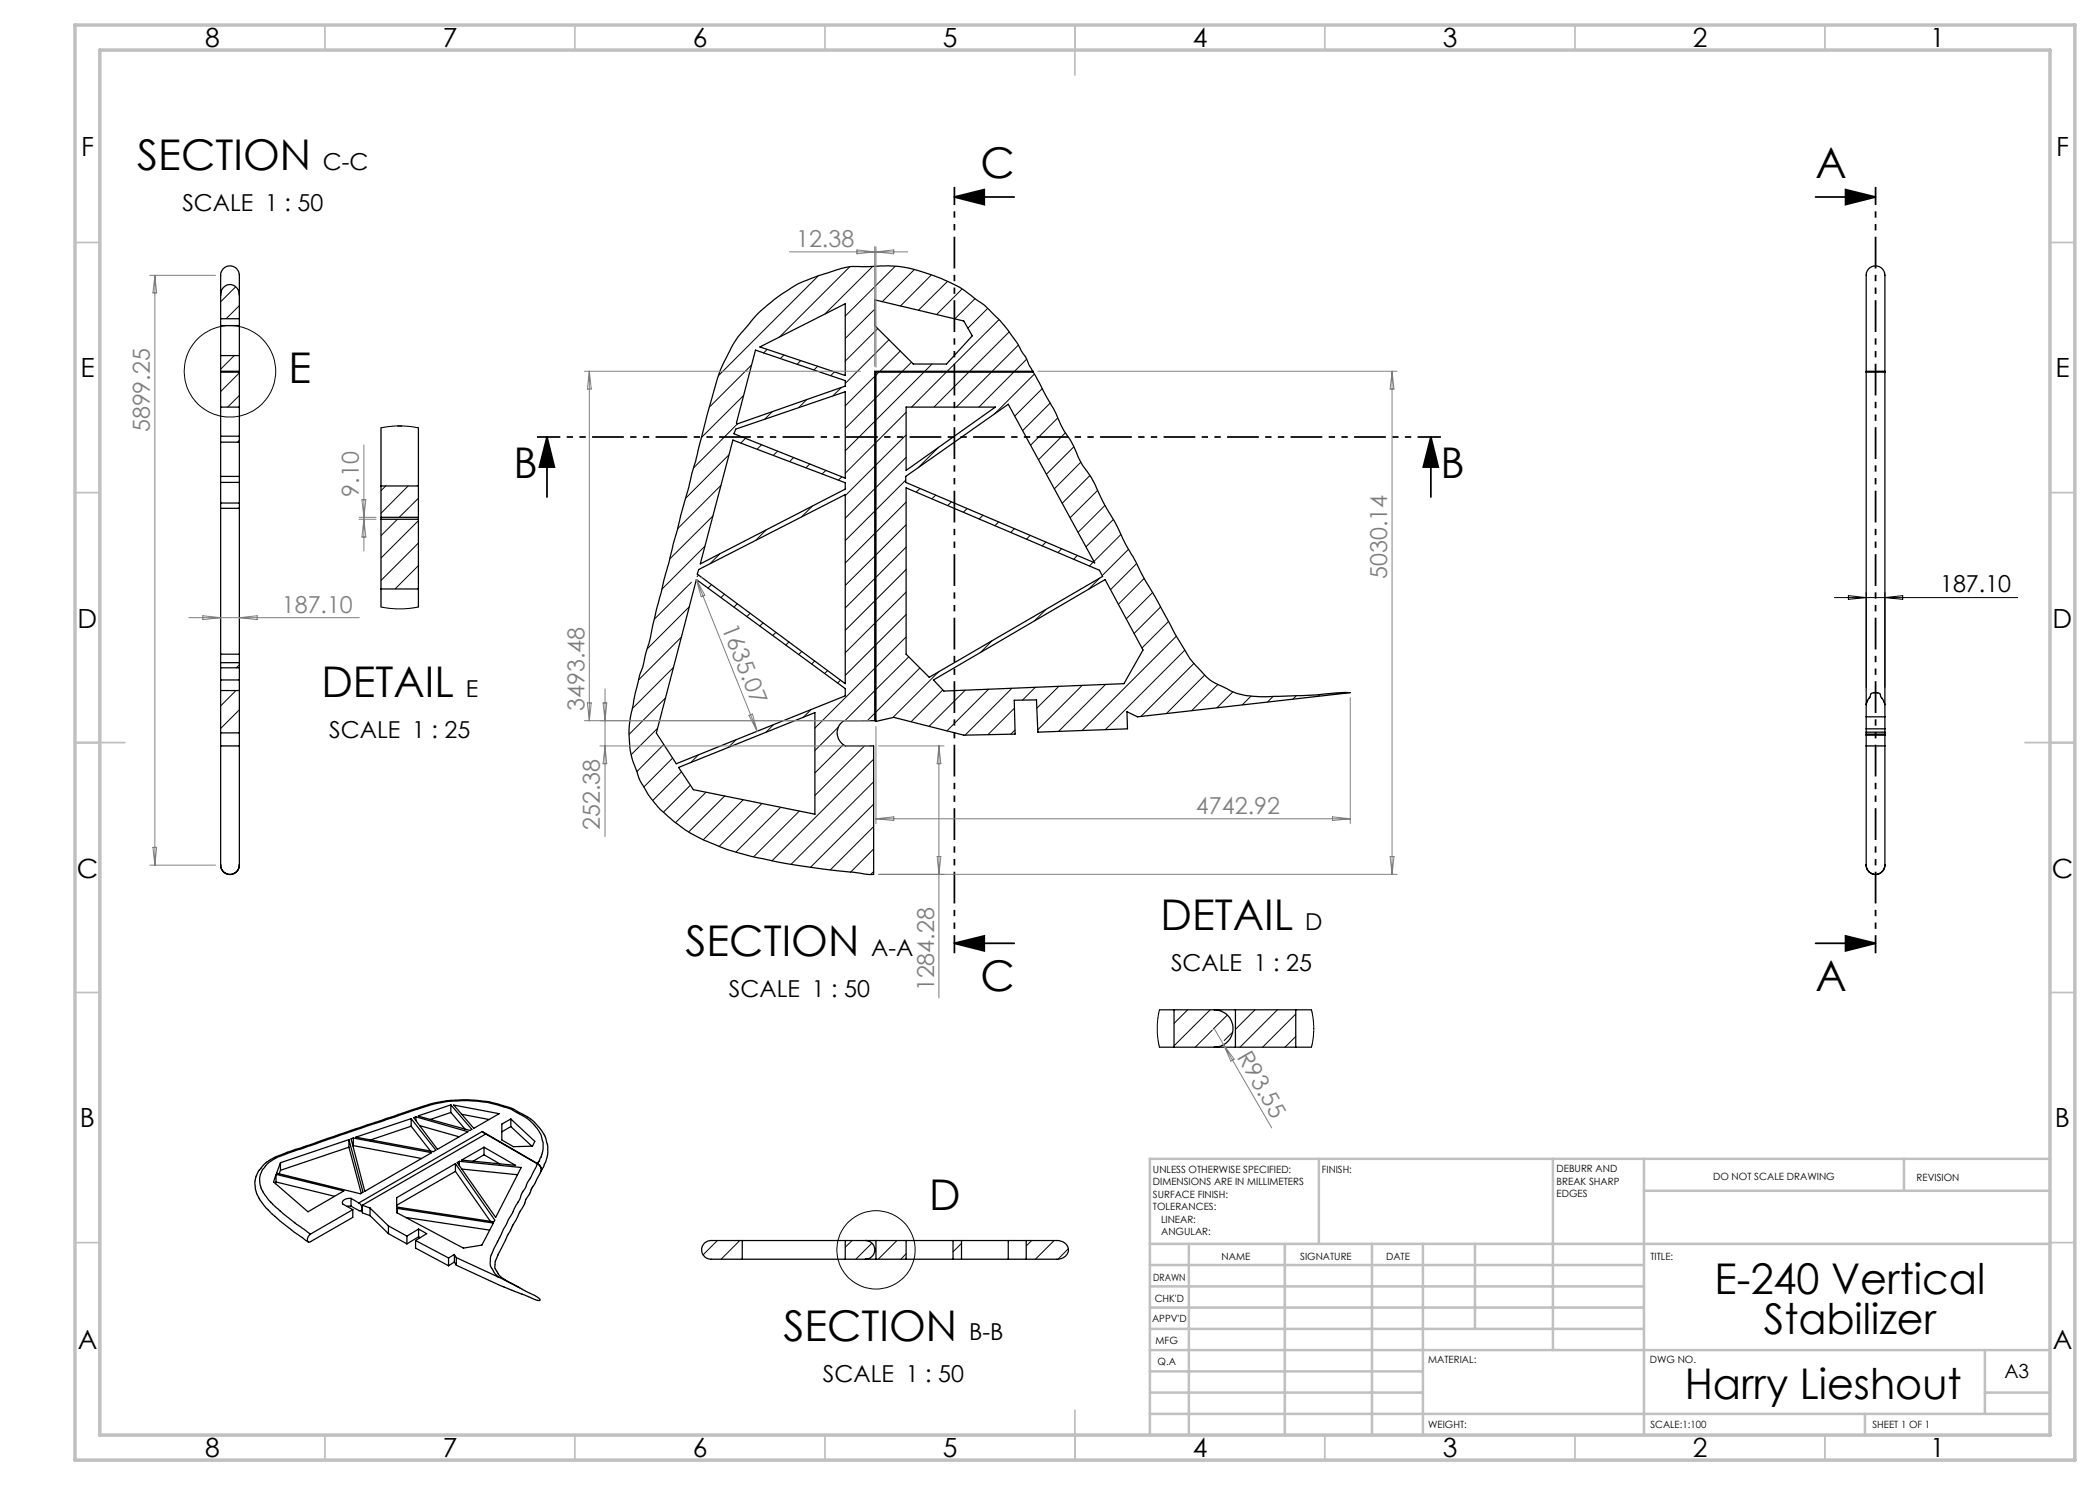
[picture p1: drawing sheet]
<svg xmlns="http://www.w3.org/2000/svg" width="420mm" height="297mm" viewBox="0 0 420 297" stroke-linecap="round" stroke-linejoin="round" font-family="sans-serif">
<g fill="none" stroke="#000" stroke-width=".25">
<path d="M44.1 59v-4a1.91 1.91 0 0 1 2.2-1.8 1.91 1.91 0 0 1 1.6 2.4v3.4M44.1 59a1.88 1.88 0 0 1 1.9-2.1 1.88 1.88 0 0 1 1.9 2.1M44.1 59v87.6M47.9 59v87.6M174.9 60l17.9 4.2 1.7 3-5.2 5.6h-6.6l-7.8-7.7zM44.1 74.4h3.8M44.1 74.3h3.8M44.1 63.7h3.8M44.1 71.1h3.8M44.1 65.1h3.8M151.1 70l18 6.1v1.1l-21.6 7.6-.2-.2zM151.2 63.1a35.4 35.4 0 0 1 9.4-6.8 57.1 57.1 0 0 1 9.8-3h2.5a30.7 30.7 0 0 1 20.9 5.5l.4 .3a34.1 34.1 0 0 1 10.6 11.9l1.8 3.3h-31.7v69.8h-6.2a2.92 2.92 0 0 0 .4 5.1h5.6v25.7h-.9l-1.5-.2a155.3 155.3 0 0 1-23.2-3.7 41.4 41.4 0 0 1-13-5.7 23.1 23.1 0 0 1-8.5-10.3 19.4 19.4 0 0 1-1.8-7.6 24.2 24.2 0 0 1 .9-7l1.2-5.3 .7-1.9 .6-2.8 .9-3 .5-2.6 2.2-8.8 7.2-27.5a178.7 178.7 0 0 1 4.4-15.1l.2-.6a27.2 27.2 0 0 1 5.6-8.5z"/>
<path d="M152 69.4l17.1-8.7v14.4zM175.2 74.4h31.5l2.1 4a51.6 51.6 0 0 1 3.9 7.6l1.8 2.8a23.2 23.2 0 0 0 3.8 6.8 81.6 81.6 0 0 0 5.2 9.9l1.6 3.4 1.5 2.4a92.6 92.6 0 0 0 5.3 9.6l.4 .8a93.7 93.7 0 0 0 6.3 10.8l.9 1a11.6 11.6 0 0 0 5.9 4.2 14.2 14.2 0 0 0 8.1 1.6 170 170 0 0 0 15.3-.8h1.3l-42.6 4.9-2.1-1.1 .1 3.5-17.9 .6-.3-6.4h-4.5l.2 6.8-10.2 .2-14-3.5-3.6 .8zM373.2 74.3v-19.5a1.92 1.92 0 0 1 2.4-1.5 1.92 1.92 0 0 1 1.4 2.4v18.6M373.2 74.3h3.8M373.2 74.4h3.8M373.2 74.4v66.5M373.2 74.3v.1M377 74.4v66.5M377 74.3v.1M44.1 81.4h3.8M44.1 88.4h3.8M44.1 87.2h3.8"/>
<path d="M44.1 95.3h3.8M44.1 96.5h3.8M76.2 85.6v35.8M76.2 97.2h7.5M79.5 85.2h.9M83.7 85.6v35.8M146.6 88l22.5 8.6v1.2l-29 15zM147.1 85.8l22-7.5v17.3l-22.3-8.9zM181.2 95.3l20.4-14.4 17.3 31.7-37.7-16.1zM181.2 97.6l38.7 16.4 .6 1.3-34.7 20.2-4.6-4.7zM181.2 81.4h17.9l-17.9 12.7zM44.1 100.6h3.8"/>
<path d="M44.1 101.7h3.8M76.2 117.8h7.5M76.2 103.9h7.5M76.2 103.5h7.5M139.3 115.9l29.8 21.8v1.5l-33.8 13.5-4-6.1zM139.7 113.9l29.4-15v37.8l-29.6-21.9zM44.1 133.6h3.8M44.1 132.5h3.8M44.1 136h3.8M44.1 138.1h3.8M44.1 130.8h3.8M186.7 136l34.3-20.1 7.6 14.1-3.8 6.7-36 1.5z"/>
<path d="M374.7 138.5l.8 .1M44.1 146.6v2.6M44.1 149.2h3.8M44.1 149.2v23.8M44.1 146.6h3.8M47.9 146.6v2.6M47.9 149.2v23.8M135.7 153.5l27.3-11v20.3l-24.3-4.9zM373.2 147.1v2.1M373.2 140.9l.4-.9 .5-.7v-.5l.6-.3h.8l.5 .3 .2 .6 .4 .5 .4 1M373.2 140.9v6.1M373.2 149.2v23.8"/>
<path d="M373.2 149.2h3.8M373.2 143.4h3.8M373.2 145.8h3.8M373.2 146.4h3.8M373.2 147h3.8M373.2 146.8h3.8M377 147.1v2.1M377 140.9v6.1M377 149.2v23.8M44.1 173a1.87 1.87 0 0 0 1.9 1.9 1.87 1.87 0 0 0 1.9-1.9M373.2 173a1.87 1.87 0 0 0 1.9 1.9 1.87 1.87 0 0 0 1.9-1.9M231.9 202h30.4"/>
<path d="M231.9 209.4h30.4M234.8 202v7.4M242.9 202a3.7 3.7 0 0 1 3.7 3.7 3.7 3.7 0 0 1-3.7 3.7M247.1 202v7.4M259.2 202v7.4M55.2 234.9l13.6 3.3-7.2 4.2-6.9-6zM55.2 234.9v1.5M55.2 236.4l11.7 2.9M55.2 236.4l-.1 .3M56.1 232.5v1.6M56.1 234.1l-.3 .6M69.8 227.9l2.8 10.5-.5 .4-16.8-4.2 .8-2.1"/>
<path d="M69.8 227.9l-13.7 4.6M69.8 227.9v1.5M69.8 229.4l2.4 9.3M69.8 229.4l-13.7 4.7M70.2 239.7h-.5a1 1 0 0 0-1.2 1.1l2.1 1.1M70.2 227.7l.5-.1 15.6 2.9-13.3 7.8zM70.2 239.7l1.6 .9M70.2 239.7v1.5M70.7 227.6v1.5M70.7 229.1l13.6 2.6M70.7 229.1l-.1 .1M71.2 227.4l11-3.7 5 6.3-.5 .3z"/>
<path d="M79.3 239.5l11.8-6.8 7.9 11.3-.3 .4-19.4-3zM82.2 225.2l-8.1 2.8M82.2 223.7v1.5M82.2 225.2l3.9 5M82.7 223.5l.5-.1 10.4 2.9-6.1 3.6zM83.2 223.4v.7M83.7 223.2l6.5-2.2 4.2 4.9-.4 .2zM84 225.1l7.8 2.3M90.2 221v1.5M90.2 222.5l2.8 3.3M90.2 222.5l-4.2 1.4M90.7 221l9.1 1.7-5 3z"/>
<path d="M91.1 232.7v1.6M91.1 234.3l7 10M91.1 234.3l-11.8 6.7M91.4 232.5l.5-.2 12.3 1.2-5.1 10zM91.9 232.3v.8M92.3 222.8l5.5 1.1M92.3 232l4.5-2.6 6.3 3.7zM92.4 233.8l11.1 1.1M96.4 226.3l.6 .6M96.4 226.3l11.1 6.4M96.4 226.3l-24.6 14.3M96.8 229.4v1.6"/>
<path d="M96.8 231l3.1 1.8M96.8 231l-2.2 1.3M100.4 224.8l1.8-1 4.8 4.5-.5 .9-3.8 .1-2.3-1.3zM102.2 223.8v1.5M102.2 225.3l4.2 3.9M102.2 225.3l-1.8 1.1M107.5 232.8l.3 .2a1.24 1.24 0 0 1 .4 1.2M107.5 232.8l-1.3 2.6-.8 1.2-.3 .9-.8 1.2-.4 1.3-3.2 5.8-2.5 5.2-.1 .6v1.5l.7 1.4 .9 .9M107.5 232.8l-10.3-6-24.7 14.2M107.5 232.7l.3 .2a1.28 1.28 0 0 1 .4 1.3M107.5 232.7l.8-1.5 .3-1.3v-1.4l-.5-1.8-.9-1.2-1.4-1.5-3.4-2-4.7-1.5-3.3-.3-4.7 .1-3.8 .7-28.2 9.6-2.7 1.1-1.6 1.2-1 1.1-.5 1.5 .1 1.4 .7 1.6 1.2 1.7 2.7 2.5 2.7 2.2 2.8 1.9M108.2 234.2l.9-1.7 .3-1.1 .2-.9-.1-1.6-.5-1.7-.7-1.2-1.6-1.7-1.2-.9-3.3-1.8-4.7-1.3-3.8-.3-3.5 .1-3.2 .5-1.3 .3-28.2 9.5-2.6 1.1-1.6 .9-.7 .7-.9 1.1-.5 1.1-.2 1 .1 1.6 .7 1.8 1.3 1.8 1.2 1.2 4.5 3.7 2.9 2"/>
<path d="M108.2 234.2l-1.2 2.5-.7 1-.3 .9-.8 1.3-.5 1.3-.7 1.1-.8 1.8-1.6 2.8-2.6 5.4v1.3l.8 1.4 1.3 1 2.8 1.6M70.2 241.2l-.8 .1M70.6 241.9v1.6l-8.5 4.8a.47 .47 0 0 1-.6-.1 .47 .47 0 0 1 0-.6l.6-.8M70.6 241.9l-8.5 4.9M71.8 240.6l.3 .2 .3 .6v.4l-.2 .4h-.3l-1.7-1M72.5 242l-.3 .1M72.5 241l1.5 .6M72.5 241v1.6l1.5 .5M74 241.6l3.7 3.6M74 241.6v1.5M74 243.1l3.7 3.6M77.7 245.2l3.7 2"/>
<path d="M77.7 245.2v1.5M77.7 246.7l3.7 2.1M79.4 241.7l19.3 2.9-2.3 4.4-3.7 .6-13.3-7zM79.4 241.7v.9M81.1 243.5l16.8 2.5M81.4 247.2v1.6M83.1 248.1l6.6 3.5M83.1 248.1v1.5l6.6 3.5M83.7 245.8v1.6M83.7 245.8l1.6 .9-2.2 1.4M83.7 245.8l-2.3 1.4M83.7 247.4l-2.3 1.4"/>
<path d="M83.7 247.4l.3 .1M89.7 251.6v1.5M90.9 250.9l.4 .6M90.9 250.9l-1.2 .7M90.9 250.9v1.5M90.9 252.4l-1.2 .7M90.9 252.4l.4 .6M91.3 253l8.9 4.2 7.4 2.9a.24 .24 0 0 0 .4-.1 .24 .24 0 0 0-.2-.3l-1-.7-7.1-3.6M91.3 251.5v1.5M91.3 251.5l8.4 3.9M140.8 248.7l.5-.3 .7-.3h69.4a1.94 1.94 0 0 1 2.1 2.6l-.8 .8-1.1 .3h-69.4a1.87 1.87 0 0 1-1.7-1 1.87 1.87 0 0 1 .3-2.1zM148.4 248.1v3.7"/>
<path d="M169.1 248.1v3.7M173.1 248.1a1.87 1.87 0 0 1 1.8 1.9 1.87 1.87 0 0 1-1.8 1.8M175.2 248.1v3.7M181.2 248.1v3.7M190.6 248.1v3.7M192.3 248.1v3.7M201.6 248.1v3.7M205.2 248.1v3.7"/>
</g>
<g fill="none" stroke="#000" stroke-width=".2">
<path d="M47.1 57.4l-3 3M163.6 55.2l-19.9 19.9M169.9 53.4l-14 14M174.5 53.3l-9.5 9.5M179 53.3l-9.9 9.9M182.8 53.9l-6.3 6.4M186.3 55l-6.2 6.2M189.5 56.3l-5.8 5.8M192.4 57.9l-5.1 5M195 59.7l-4 4.1M46.8 71.1l-2.7 2.7M47.9 61.1l-2.7 2.6"/>
<path d="M47.9 74.6l-3.8 3.7M47.9 79.1l-2.4 2.3M148.7 79.1l-8.4 8.4M150.3 73l-8.4 8.4M153.4 69.9l-.7 .7M156.8 71l-.7 .7M160.2 72.1l-.8 .8M161.3 79.9l-1.6 1.6M163.5 73.2l-.7 .8M166.9 74.4l-.8 .7M168.2 77.5l-1.7 1.7M174.9 61.8l-5.8 5.9"/>
<path d="M174.9 75.3l-5.8 5.9M174.9 79.8l-5.8 5.9M175.5 65.7l-6.4 6.5M175.8 74.4l-.6 .6M177.8 67.9l-8.7 8.8M180.1 70.2l-4.1 4.1M180.3 74.4l-5.1 5.1M182.3 72.5l-1.8 1.8M184.8 74.4l-9.6 9.6M186.4 72.8l-1.4 1.5M189.3 74.4l-7 7M193.7 74.4l-6.9 7"/>
<path d="M197.5 61.7l-3.9 3.9M198.3 74.4l-7 7M199.8 64l-10.4 10.3M201.8 66.4l-7.8 7.9M202.7 74.4l-6.9 7M203.7 69l-5.3 5.3M205.3 71.9l-2.4 2.4M206.9 74.8l-8 8M208.5 77.7l-5.5 5.5M44.2 87.2l-.1 .1M47.9 88l-.4 .4M76.2 85.6l2.8-.4h2.4l2.3 .4"/>
<path d="M77.2 97.2l-1 .9M81.6 97.2l-5.4 5.5M83.7 99.7l-3.9 3.8M144.2 97.1l-8.7 8.6M145.8 91l-8.6 8.6M147.5 84.8l-8.8 8.8M149.1 87.7l-.9 .9M152.3 89l-.9 .8M154.4 82.4l-1.5 1.5M155.5 90.2l-.8 .9M158.7 91.5l-.8 .8M162 92.8l-.8 .8"/>
<path d="M165.2 94.1l-.8 .7M168.4 95.4l-.7 .6M174.9 84.3l-5.8 5.9M174.9 88.8l-5.8 5.8M174.9 93.2l-5.8 5.9M174.9 97.8l-5.8 5.8M181.2 96l-6 6M181.2 82.5l-6 6M181.2 91.5l-6 6M181.2 87l-6 6M184 97.7l-.8 .7M187.1 99l-.7 .8"/>
<path d="M187.7 89.5l-4 3.9M210 80.6l-5.5 5.5M211.5 83.6l-5.4 5.4M213.1 86.6l-5.4 5.3M214.7 89.4l-5.4 5.4M216.2 92.4l-5.3 5.4M218 95.1l-5.6 5.5M219.5 98.1l-5.5 5.4M44.3 100.6l-.2 .2M47.9 101.5l-.2 .2M79.5 103.9l-3.3 3.2M83.7 104.1l-7.5 7.5"/>
<path d="M83.7 108.6l-7.5 7.5M83.7 113.1l-4.7 4.7M83.7 117.6l-.2 .2M138.3 116.4l-7.4 7.4M139.7 115l-.3 .3M141 109.3l-8.6 8.6M142.3 116.9l-.7 .7M142.6 103.2l-8.7 8.6M144 110.8l-2 2M144.9 118.8l-.7 .7M153.2 106l-2.1 2.1M162.5 101.2l-2.2 2.2"/>
<path d="M174.9 102.2l-5.8 5.9M174.9 106.7l-5.8 5.9M174.9 111.2l-5.8 5.9M174.9 115.7l-5.8 5.9M181.2 100.4l-6 6.1M181.2 104.9l-6 6.1M181.2 109.4l-6 6.1M181.2 113.9l-6 6M181.2 118.4l-6 6M190.3 100.4l-.8 .7M193.4 101.7l-.7 .7M196.6 103l-.8 .8"/>
<path d="M199.7 104.4l-.7 .8M202.9 105.7l-.8 .8M206.1 107.1l-.8 .7M209.2 108.4l-.8 .8M212.3 109.7l-.7 .8M215.5 111.1l-.8 .8M218.7 112.4l-.8 .8M219.9 115.6l-2.2 2.2M221 101.1l-5.4 5.4M222.6 103.9l-5.4 5.5M224.2 106.9l-5.4 5.4M225.7 109.9l-5.2 5.2"/>
<path d="M227.3 112.7l-5.2 5.2M228.8 115.7l-5.1 5.2M230.5 118.5l-5.3 5.3M366.9 119.5h36.6M369.7 119.1l3.5 .4-3.5 .4zM373.2 118.5v19M377 118.5v19M377 119.5l3.5-.4v.8zM47.2 138.1l-3.1 3.1M47.9 133l-.6 .6M76.2 121.4l2.9 .4 2.3-.1 2.3-.3M133.1 139.6l-7.3 7.3"/>
<path d="M134.7 133.5l-8.3 8.2M136.2 127.5l-8.5 8.5M137.8 121.4l-8.3 8.3M147.5 120.8l-.7 .6M150 122.7l-.6 .6M152.6 124.6l-.6 .6M155.2 126.5l-.6 .6M157.8 128.4l-.6 .6M160.4 130.3l-.7 .6M162.9 132.2l-.6 .6M165.5 134.1l-.6 .6M168.1 136l-.6 .6"/>
<path d="M174.9 120.2l-5.8 5.9M174.9 124.7l-5.8 5.9M174.9 129.2l-5.8 5.9M174.9 133.7l-11.9 11.9M174.9 138.1l-5.9 6M181.2 122.9l-6 6M181.2 127.4l-6 6M181.8 131.4l-6.6 6.5M184 133.6l-8.8 8.8M187.7 134.4l-9.1 9.1M188.6 138l-6.4 6.4M193 138l-7.2 7.3"/>
<path d="M197.7 137.8l-8.3 8.4M198.4 128.1l-2.3 2.4M202.4 137.7l-9.4 9.3M207.1 137.4l-2.6 2.6M209.2 121.9l-2.3 2.3M211.8 137.3l-4.4 4.3M216.5 137.1l-9 8.9M221.1 136.9l-9.4 9.4M232.1 121.4l-5.3 5.3M233.7 124.3l-5.3 5.3M235.3 127.2l-18.9 18.9M237 130l-15.9 15.9"/>
<path d="M238.8 132.7l-10.6 10.6M240.9 135l-7.6 7.7M243.6 136.9l-5.3 5.2M246.6 138.4l-3.2 3.2M250.2 139.2l-1.7 1.8M254.6 139.3l-1.1 1.1M259.3 139.2l-.7 .6M264 138.9l-.3 .3M268.9 138.6l-.2 .1M47.9 142l-3.8 3.7M47.9 146.4l-.2 .2M131.5 145.7l-5.2 5.2"/>
<path d="M132.8 148.9l-5.4 5.4M134.5 151.6l-5.7 5.8M136.3 154.4l-5.7 5.7M138.1 157.1l-5.3 5.3M139.7 151l-1.6 1.5M141.2 158.5l-6.1 6M144.9 159.2l-7.1 7.2M147.2 148l-1.6 1.5M148.7 159.9l-8 8.1M154.7 145l-1.6 1.5M162.2 142l-1.5 1.5M167.7 145.4l-4.7 4.7"/>
<path d="M168.7 148.9l-5.7 5.7M172.9 149.2l-9.9 9.9M174.7 151.8l-20.3 20.4M174.7 156.3l-16.5 16.6M174.9 142.7l-1.4 1.4M202.9 141.6l-5.3 5.3M203 146l-.8 .8M152.4 160.7l-8.6 8.6M156.1 161.5l-8.9 8.9M159.9 162.2l-9.2 9.1M174.7 160.8l-12.6 12.7M174.7 165.3l-8.6 8.7"/>
<path d="M174.7 169.8l-4.6 4.7M174.7 174.3l-.5 .6M231.9 202l-.4 2.7v2.5l.4 2.2M237.5 202l-2.7 2.7M242 202l-7.2 7.2M242.5 206l-3.5 3.4M243.6 209.3v.1M245.5 203l-2.9 2.8M246.5 206.4l-1.7 1.7M251 202l-3.9 3.9M255.5 202l-7.5 7.4M259.2 202.8l-6.7 6.6"/>
<path d="M259.2 207.3l-2.2 2.1M262.3 202l.4 3v2.4l-.4 2M143.5 248.1l-2.9 2.9M148 248.1l-3.8 3.7M170.4 248.1l-1.3 1.3M174.4 248.6l-3.2 3.2M179.4 248.1l-3.8 3.7M181.2 250.8l-1 1M192.3 248.7l-1.7 1.7M206.3 248.1l-1.1 1.1M210.8 248.1l-3.7 3.7M213.6 249.8l-2 2"/>
<circle cx="46" cy="74.3" r="9.1"/>
<circle cx="175.2" cy="250" r="7.8"/>
</g>
<path d="M190.9 39.4l5.9-1.5v3zM190.9 39.4h11.9M363.1 39.4h12M369.1 37.9l6 1.5-6 1.5zM109.4 87.4l1.5 6h-3zM109.4 87.4v12M286.2 87.4l1.5 6h-3zM286.2 87.4v12M190.9 188.7l5.9-1.5v3zM190.9 188.7h11.9M363.1 188.7h12M369.1 187.2l6 1.5-6 1.5z" fill="none" stroke="#000" stroke-width=".35"/>
<path d="M190.9 37.4v153.3M375.1 37.4v153.3" fill="none" stroke="#000" stroke-width=".35" stroke-dasharray="6.3 1.3 1.3 1.3 1.3 1.3" stroke-dashoffset="2.7" stroke-linecap="butt"/>
<path d="M288.2 87.4h-180.8" fill="none" stroke="#000" stroke-width=".35" stroke-dasharray="6.3 1.3 1.3 1.3 1.3 1.3" stroke-dashoffset="1.7" stroke-linecap="butt"/>
<g fill="none" stroke="#808080" stroke-width=".2">
<path d="M30 55.1h13.1M31 55.1v117.9M31 55.1l.3 3.5h-.7zM157.9 50.4h23.6M171.4 50l3.5 .4-3.5 .4zM174.9 49.4v23.9M175.2 49.4v24M175.2 50.4l3.6-.4v.8zM116.9 74.3h55.2M117.9 74.3v69.8M117.9 74.3l.4 3.5h-.8zM207.6 74.3h71.8"/>
<path d="M278.4 74.3l.4 3.5h-.8zM278.4 74.3v100.6M72.4 99.9h.8l-.4 3.6zM72.8 89v21.2M71.8 103.5h3.4M71.8 103.9h3.4M72.8 103.9l.4 3.5h-.8zM139.3 115.9l12.1 30.4M139.3 115.9l1.7 3.2-.8 .2zM140.2 115.5h.1M37.8 123.5h34.1M40.6 123.2l3.5 .3-3.5 .4z"/>
<path d="M47.9 123.5l3.5-.3v.7zM121 137.8v29.6M270.1 139.5v25.2M116.9 144.1h57.1M117.5 140.6h.8l-.4 3.5zM120 149.2h53.7M120.6 140.6h.8l-.4 3.5zM121 149.2l.4 3.5h-.8zM149.8 143.1l.7-.3 .9 3.5zM175.2 145.3v19.4M175.7 149.2h13.1M187.8 149.2v50.4"/>
<path d="M187.8 149.2l.4 3.5h-.8zM30 173h13.1M30.6 169.5h.7l-.3 3.5zM175.2 163.8h94.9M175.2 163.8l3.6-.4v.7zM175.7 174.9h103.7M187.4 171.3h.8l-.4 3.6zM266.5 163.4l3.6 .4-3.6 .3zM278 171.3h.8l-.4 3.6zM242.9 205.7l11.5 19.9M244.7 208.9l2.1 2.9-.6 .4z"/>
</g>
<g fill="none" stroke="#c0c0c0" stroke-width=".35">
<path d="M65 5v5M115 5v5M165 5v5M215 5v10M265 5v5M315 5v5M365 5v5M15 48.5h5M410 48.5h5M15 98.5h5M410 98.5h5M15 148.5h10"/>
<path d="M405 148.5h10M15 198.5h5M410 198.5h5M15 248.5h5M410 248.5h5M65 287v5M115 287v5M165 287v5M215 282v10M265 287v5M315 287v5M365 287v5"/>
</g>
<g fill="none" stroke="#c0c0c0" stroke-width=".5">
<path d="M263.8 231.8v17M310.6 231.8v38.2M328.8 231.8v55.2M328.8 238.2h81.2M380.8 231.8v6.4M410 231.8h-180v55.2M230 248.8h180M230 257.3h98.8M230 253h98.8M237.8 248.8v38.2M257 248.8v38.2M274.4 248.8v38.2"/>
<path d="M284.6 248.8v38.2M295 248.8v17M230 265.8h98.8M230 261.5h98.8M230 278.5h54.6M230 274.3h54.6M230 270h180M397 278.5h13M397 270v12.8M230 282.8h180M373 282.8v4.2"/>
</g>
<path d="M15 5h400v287h-400zM20 10h390v277h-390z" fill="none" stroke="#c0c0c0" stroke-width=".7"/>
<g fill="#000">
<path d="M190.9 39.4l5.9-1.5v3zM190.9 188.7l5.9-1.5v3z"/>
<path d="M369.1 37.9l6 1.5-6 1.5zM369.1 187.2l6 1.5-6 1.5z"/>
<path d="M286.2 87.4l1.5 6h-3zM109.4 87.4l1.5 6h-3z"/>
</g>
<g font-size="8.5">
<text x="27.5" y="34">SECTION</text>
<text x="196.1" y="35.6">C</text>
<text x="363.1" y="35.6">A</text>
<text x="57.7" y="76.6">E</text>
<text x="102.7" y="95.6">B</text>
<text x="288.1" y="95.6">B</text>
<text x="64.3" y="139.4">DETAIL</text>
<text x="137.1" y="191.3">SECTION</text>
<text x="232.1" y="186">DETAIL</text>
<text x="196.1" y="198.2">C</text>
<text x="363.1" y="198.2">A</text>
<text x="185.8" y="242">D</text>
<text x="342.9" y="258.8">E-240 Vertical</text>
<text x="156.7" y="268.1">SECTION</text>
<text x="352.8" y="266.9">Stabilizer</text>
<text x="336.9" y="279.7">Harry Lieshout</text>
</g>
<g font-size="5.3">
<text x="41" y="9.5">8</text>
<text x="88.5" y="9.5">7</text>
<text x="138.5" y="9.5">6</text>
<text x="188.5" y="9.5">5</text>
<text x="238.5" y="9.5">4</text>
<text x="288.5" y="9.5">3</text>
<text x="338.5" y="9.5">2</text>
<text x="386" y="9.5">1</text>
<text x="16.2" y="31.2">F</text>
<text x="411.2" y="31.2">F</text>
<text x="16.1" y="75.5">E</text>
<text x="411.1" y="75.5">E</text>
<text x="15.5" y="125.5">D</text>
<text x="410.5" y="125.5">D</text>
<text x="15.4" y="175.5">C</text>
<text x="410.4" y="175.5">C</text>
<text x="16" y="225.5">B</text>
<text x="411" y="225.5">B</text>
<text x="15.5" y="269.7">A</text>
<text x="410.5" y="269.7">A</text>
<text x="41" y="291.5">8</text>
<text x="88.5" y="291.5">7</text>
<text x="138.5" y="291.5">6</text>
<text x="188.5" y="291.5">5</text>
<text x="238.5" y="291.5">4</text>
<text x="288.5" y="291.5">3</text>
<text x="338.5" y="291.5">2</text>
<text x="386" y="291.5">1</text>
</g>
<g font-size="4.7">
<text x="64.6" y="34">C-C</text>
<text x="36.5" y="42.2">SCALE 1 : 50</text>
<text x="388" y="118.5">187.10</text>
<text x="93.1" y="139.3">E</text>
<text x="65.9" y="147.6">SCALE 1 : 25</text>
<text x="174.2" y="191.3">A-A</text>
<text x="261" y="186">D</text>
<text x="234.2" y="194.2">SCALE 1 : 25</text>
<text x="145.8" y="199.5">SCALE 1 : 50</text>
<text x="193.8" y="268.1">B-B</text>
<text x="164.6" y="276.3">SCALE 1 : 50</text>
</g>
<g font-size="4.7" fill="#808080">
<text x="159.2" y="49.3">12.38</text>
<text x="30" y="86.5" transform="rotate(-90 30 86.5)">5899.25</text>
<text x="71.8" y="99.3" transform="rotate(-90 71.8 99.3)">9.10</text>
<text x="277.4" y="115.8" transform="rotate(-90 277.4 115.8)">5030.14</text>
<text x="56.4" y="122.5">187.10</text>
<text x="144.3" y="125.6" transform="rotate(68 144.3 125.6)">1635.07</text>
<text x="116.9" y="142.2" transform="rotate(-90 116.9 142.2)">3493.48</text>
<text x="120" y="166.1" transform="rotate(-90 120 166.1)">252.38</text>
<text x="239.2" y="162.7">4742.92</text>
<text x="186.8" y="198.3" transform="rotate(-90 186.8 198.3)">1284.28</text>
<text x="247.3" y="211.4" transform="rotate(60 247.3 211.4)">R93.55</text>
</g>
<text font-size="3.9" x="400.9" y="275.5">A3</text>
<g font-size="2">
<text x="230.6" y="234.6">UNLESS OTHERWISE SPECIFIED:</text>
<text x="230.6" y="237.1">DIMENSIONS ARE IN MILLIMETERS</text>
<text x="230.6" y="239.6">SURFACE FINISH:</text>
<text x="264.4" y="234.6">FINISH:</text>
<text x="311.3" y="234.5">DEBURR AND</text>
<text x="311.3" y="237">BREAK SHARP</text>
<text x="311.3" y="239.5">EDGES</text>
<text x="342.6" y="236">DO NOT SCALE DRAWING</text>
<text x="383.3" y="236.2">REVISION</text>
<text x="230.6" y="242.1">TOLERANCES:</text>
<text x="232.2" y="244.6">LINEAR:</text>
<text x="232.2" y="247.1">ANGULAR:</text>
<text x="244.3" y="252">NAME</text>
<text x="260" y="251.9">SIGNATURE</text>
<text x="277.2" y="251.9">DATE</text>
<text x="330.1" y="251.9">TITLE:</text>
<text x="230.6" y="256.1">DRAWN</text>
<text x="230.9" y="260.3">CHK'D</text>
<text x="230.4" y="264.4">APPV'D</text>
<text x="231.1" y="268.8">MFG</text>
<text x="231.5" y="273">Q.A</text>
<text x="285.6" y="272.5">MATERIAL:</text>
<text x="330" y="272.5">DWG NO.</text>
<text x="285.6" y="285.5">WEIGHT:</text>
<text x="330.1" y="285.6">SCALE:1:100</text>
<text x="374.5" y="285.6">SHEET 1 OF 1</text>
</g>
</svg>
